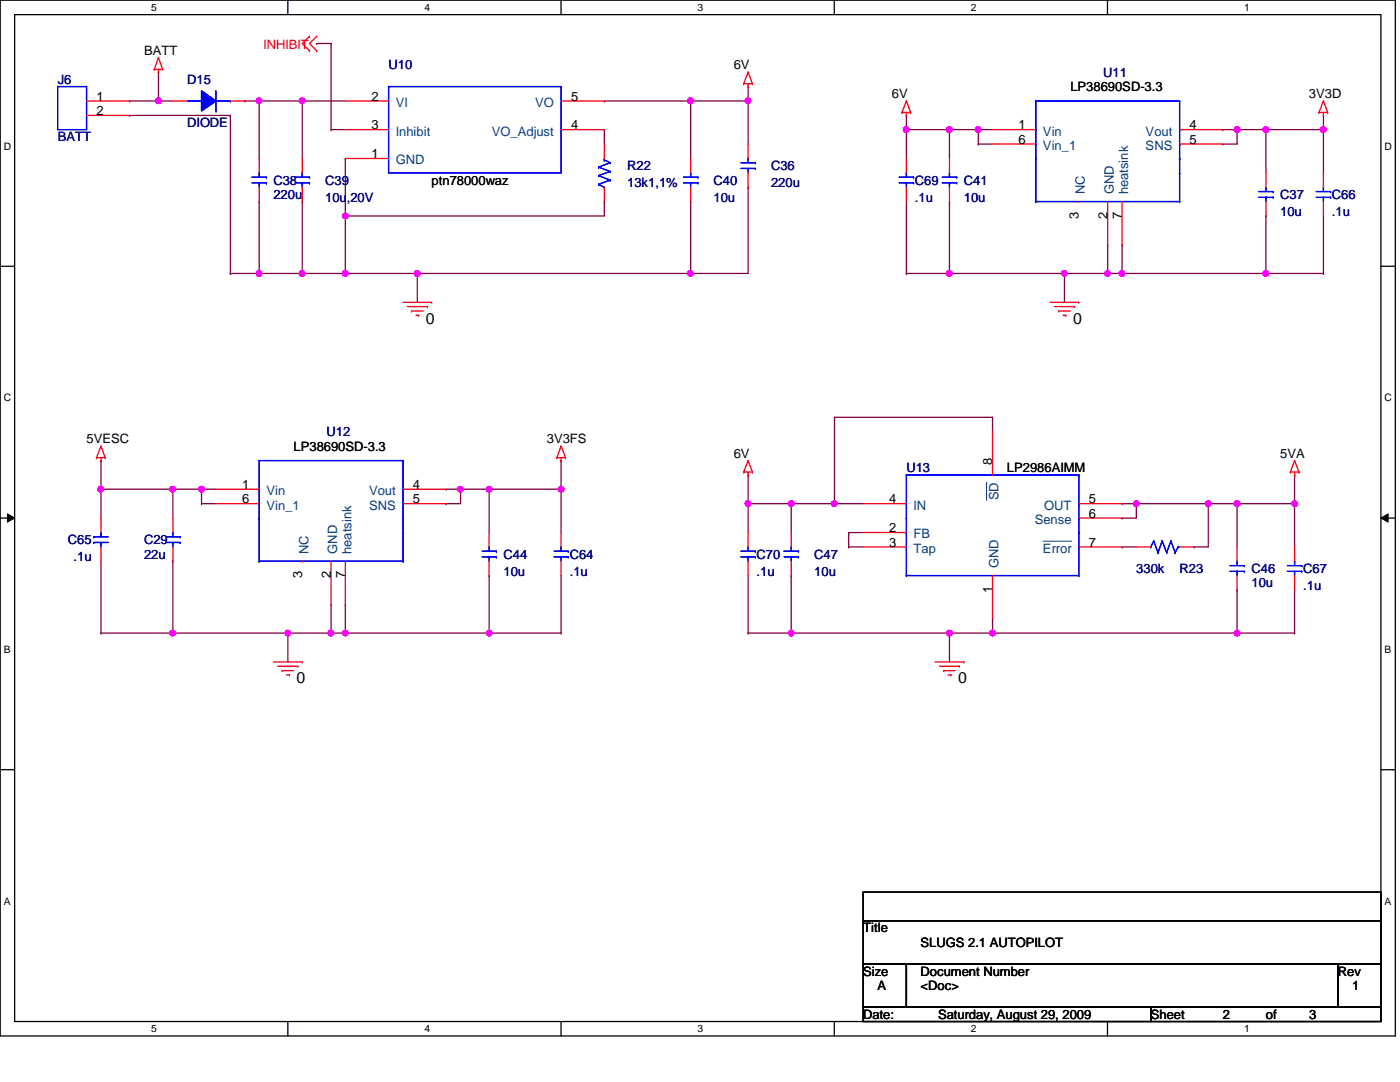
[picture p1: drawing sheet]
<svg xmlns="http://www.w3.org/2000/svg" width="279mm" height="216mm" viewBox="0 0 279 216" stroke-linecap="round" stroke-linejoin="round" font-family="sans-serif">
<path d="M0 0h278.5v206.7h-278.5zM2.9 2.9h272.7v200.9h-272.7z" fill="none" stroke="#000" stroke-width=".25"/>
<g fill="#fff">
<path d="M30.2 .3h1.1v2.3h-1.1z"/>
<path d="M30.2 204.1h1.1v2.3h-1.1z"/>
</g>
<path d="M57.4 0v2.9M57.4 203.8v2.9" fill="none" stroke="#000" stroke-width=".25"/>
<g fill="#fff">
<path d="M84.7 .3h1.1v2.3h-1.1z"/>
<path d="M84.7 204.1h1.1v2.3h-1.1z"/>
</g>
<path d="M112 0v2.9M112 203.8v2.9" fill="none" stroke="#000" stroke-width=".25"/>
<g fill="#fff">
<path d="M139.2 .3h1.1v2.3h-1.1z"/>
<path d="M139.2 204.1h1.1v2.3h-1.1z"/>
</g>
<path d="M166.5 0v2.9M166.5 203.8v2.9" fill="none" stroke="#000" stroke-width=".25"/>
<g fill="#fff">
<path d="M193.8 .3h1.1v2.3h-1.1z"/>
<path d="M193.8 204.1h1.1v2.3h-1.1z"/>
</g>
<path d="M221 0v2.9M221 203.8v2.9" fill="none" stroke="#000" stroke-width=".25"/>
<g fill="#fff">
<path d="M248.3 .3h1.1v2.3h-1.1z"/>
<path d="M248.3 204.1h1.1v2.3h-1.1z"/>
<path d="M.8 28h1.4v2.3h-1.4z"/>
<path d="M276.3 28h1.4v2.3h-1.4z"/>
<path d="M.8 78.2h1.4v2.3h-1.4z"/>
<path d="M276.3 78.2h1.4v2.3h-1.4z"/>
</g>
<path d="M0 53.1h2.9M275.6 53.1h2.9" fill="none" stroke="#000" stroke-width=".25"/>
<g fill="#fff">
<path d="M.8 128.5h1.3v2.2h-1.3z"/>
<path d="M276.3 128.5h1.3v2.2h-1.3z"/>
</g>
<path d="M0 103.4h2.9M275.6 103.4h2.9" fill="none" stroke="#000" stroke-width=".25"/>
<path d="M1.5 102.5l1.4 .9-1.4 .8zM275.6 103.4l1.4-.9v1.7z" fill="#000"/>
<path d="M1.5 102.5l1.4 .9-1.4 .8zM275.6 103.4l1.4-.9v1.7z" fill="none" stroke="#000" stroke-width=".2"/>
<g fill="#fff">
<path d="M.8 178.7h1.3v2.2h-1.3z"/>
<path d="M276.3 178.7h1.3v2.2h-1.3z"/>
</g>
<path d="M0 153.6h2.9M275.6 153.6h2.9" fill="none" stroke="#000" stroke-width=".25"/>
<path d="M223.9 100.5h.1M223.9 100.5h2.9M241.1 100.5h.1M241.1 100.5v8.6" fill="none" stroke="#800040" stroke-width=".25"/>
<circle cx="241.1" cy="100.5" r=".56" fill="#f0f"/>
<circle cx="241.1" cy="100.5" r=".56" fill="none" stroke="#f0f" stroke-width=".25"/>
<path d="M223.9 109.1h.1M223.9 103.4h.1M223.9 109.1h2.9M226.8 100.5h.1M226.8 100.5v2.9h-2.9M238.3 109.1h.1M238.3 109.1h2.8" fill="none" stroke="#800040" stroke-width=".25"/>
<circle cx="226.8" cy="100.5" r=".56" fill="#f0f"/>
<circle cx="226.8" cy="100.5" r=".56" fill="none" stroke="#f0f" stroke-width=".25"/>
<path d="M169.4 106.3h.1M169.4 109.1h.1M169.4 106.3v2.8M169.4 106.3h2.9M169.4 109.1h2.9M226.8 100.5h.1M226.8 100.5h14.3M246.9 100.5h.1M246.9 100.5v8.6M198.1 123.5h.1M198.1 123.5v2.8" fill="none" stroke="#800040" stroke-width=".25"/>
<circle cx="246.9" cy="100.5" r=".56" fill="#f0f"/>
<circle cx="246.9" cy="100.5" r=".56" fill="none" stroke="#f0f" stroke-width=".25"/>
<path d="M246.9 117.7h.1M246.9 117.7v8.6h-48.8M198.1 126.3h.1" fill="none" stroke="#800040" stroke-width=".25"/>
<circle cx="246.9" cy="126.3" r=".56" fill="#f0f"/>
<circle cx="246.9" cy="126.3" r=".56" fill="none" stroke="#f0f" stroke-width=".25"/>
<circle cx="198.1" cy="126.3" r=".56" fill="#f0f"/>
<circle cx="198.1" cy="126.3" r=".56" fill="none" stroke="#f0f" stroke-width=".25"/>
<path d="M157.9 114.9h.1M157.9 114.9v11.4M189.5 126.3h.1M189.5 126.3h8.6" fill="none" stroke="#800040" stroke-width=".25"/>
<circle cx="189.5" cy="126.3" r=".56" fill="#f0f"/>
<circle cx="189.5" cy="126.3" r=".56" fill="none" stroke="#f0f" stroke-width=".25"/>
<path d="M166.5 83.3h.1M166.5 83.3h31.6M157.9 126.3h.1M157.9 126.3h31.6M189.5 126.3h.1M189.5 126.3v5.8" fill="none" stroke="#800040" stroke-width=".25"/>
<circle cx="157.9" cy="126.3" r=".56" fill="#f0f"/>
<circle cx="157.9" cy="126.3" r=".56" fill="none" stroke="#f0f" stroke-width=".25"/>
<path d="M120.6 25.9h.1M120.6 25.9v2.8M68.9 43.1h.1M68.9 43.1v11.5M83.3 54.6h.1M83.3 54.6h54.5" fill="none" stroke="#800040" stroke-width=".25"/>
<circle cx="137.8" cy="54.6" r=".56" fill="#f0f"/>
<circle cx="137.8" cy="54.6" r=".56" fill="none" stroke="#f0f" stroke-width=".25"/>
<circle cx="83.3" cy="54.6" r=".56" fill="#f0f"/>
<circle cx="83.3" cy="54.6" r=".56" fill="none" stroke="#f0f" stroke-width=".25"/>
<path d="M68.9 54.6h.1M68.9 54.6h14.4M83.3 54.6h.1M83.3 54.6v5.7" fill="none" stroke="#800040" stroke-width=".25"/>
<circle cx="68.9" cy="54.6" r=".56" fill="#f0f"/>
<circle cx="68.9" cy="54.6" r=".56" fill="none" stroke="#f0f" stroke-width=".25"/>
<path d="M60.3 40.2h.1M60.3 54.6h.1M60.3 40.2v14.4M60.3 54.6h8.6" fill="none" stroke="#800040" stroke-width=".25"/>
<circle cx="60.3" cy="54.6" r=".56" fill="#f0f"/>
<circle cx="60.3" cy="54.6" r=".56" fill="none" stroke="#f0f" stroke-width=".25"/>
<path d="M60.3 20.2h.1M60.3 20.2h8.6" fill="none" stroke="#800040" stroke-width=".25"/>
<circle cx="60.3" cy="20.1" r=".56" fill="#f0f"/>
<circle cx="60.3" cy="20.1" r=".56" fill="none" stroke="#f0f" stroke-width=".25"/>
<g fill="none" stroke="#800040" stroke-width=".25">
<path d="M51.7 20.2h.1M51.7 20.2h8.6M60.3 20.2h.1M60.3 20.2v11.4M137.8 20.2h.1M137.8 20.2h11.5M137.8 20.2v11.4M51.7 54.6h.1M51.7 54.6h8.6M137.8 40.2h.1M137.8 54.6h.1M137.8 54.6h11.5"/>
<path d="M137.8 40.2v14.4"/>
</g>
<circle cx="149.3" cy="20.1" r=".56" fill="#f0f"/>
<circle cx="149.3" cy="20.1" r=".56" fill="none" stroke="#f0f" stroke-width=".25"/>
<circle cx="137.8" cy="20.1" r=".56" fill="#f0f"/>
<circle cx="137.8" cy="20.1" r=".56" fill="none" stroke="#f0f" stroke-width=".25"/>
<path d="M51.7 20.2h.1M51.7 20.2v11.4" fill="none" stroke="#800040" stroke-width=".25"/>
<circle cx="51.7" cy="20.1" r=".56" fill="#f0f"/>
<circle cx="51.7" cy="20.1" r=".56" fill="none" stroke="#f0f" stroke-width=".25"/>
<path d="M51.7 40.2h.1M51.7 40.2v14.4" fill="none" stroke="#800040" stroke-width=".25"/>
<circle cx="51.7" cy="54.6" r=".56" fill="#f0f"/>
<circle cx="51.7" cy="54.6" r=".56" fill="none" stroke="#f0f" stroke-width=".25"/>
<g fill="none" stroke="#800040" stroke-width=".25">
<path d="M120.6 20.2h.1M120.6 20.2h17.2M149.3 37.4h.1M149.3 20.2h.1M149.3 20.2v8.5M149.3 37.4v17.2M46 54.6h.1M46 54.6h5.7M166.5 83.3h.1M166.5 83.3v17.2M198.1 83.3h.1M198.1 83.3v2.8"/>
<path d="M166.5 100.5h.1M166.5 100.5h5.8"/>
</g>
<circle cx="166.5" cy="100.5" r=".56" fill="#f0f"/>
<circle cx="166.5" cy="100.5" r=".56" fill="none" stroke="#f0f" stroke-width=".25"/>
<path d="M157.9 100.5h.1M157.9 100.5h8.6M157.9 100.5v5.8" fill="none" stroke="#800040" stroke-width=".25"/>
<circle cx="157.9" cy="100.5" r=".56" fill="#f0f"/>
<circle cx="157.9" cy="100.5" r=".56" fill="none" stroke="#f0f" stroke-width=".25"/>
<path d="M212.4 54.6h.1M221.1 48.9h.1M221.1 48.9v5.7h-8.7" fill="none" stroke="#800040" stroke-width=".25"/>
<circle cx="212.4" cy="54.6" r=".56" fill="#f0f"/>
<circle cx="212.4" cy="54.6" r=".56" fill="none" stroke="#f0f" stroke-width=".25"/>
<path d="M212.4 54.6h.1M212.4 54.6v5.7M221.1 54.6h.1M223.9 48.9h.1M223.9 48.9v5.7h-2.8" fill="none" stroke="#800040" stroke-width=".25"/>
<circle cx="221" cy="54.6" r=".56" fill="#f0f"/>
<circle cx="221" cy="54.6" r=".56" fill="none" stroke="#f0f" stroke-width=".25"/>
<path d="M195.2 25.9h.1M195.2 25.9h2.9" fill="none" stroke="#800040" stroke-width=".25"/>
<circle cx="195.2" cy="25.9" r=".56" fill="#f0f"/>
<circle cx="195.2" cy="25.9" r=".56" fill="none" stroke="#f0f" stroke-width=".25"/>
<path d="M189.5 25.9h.1M189.5 25.9h5.7M189.5 25.9v5.7M195.2 28.7h.1M195.2 25.9h.1M195.2 28.7h2.9M195.2 25.9v2.8" fill="none" stroke="#800040" stroke-width=".25"/>
<circle cx="189.5" cy="25.9" r=".56" fill="#f0f"/>
<circle cx="189.5" cy="25.9" r=".56" fill="none" stroke="#f0f" stroke-width=".25"/>
<path d="M189.5 40.2h.1M189.5 40.2v14.4" fill="none" stroke="#800040" stroke-width=".25"/>
<circle cx="189.5" cy="54.6" r=".56" fill="#f0f"/>
<circle cx="189.5" cy="54.6" r=".56" fill="none" stroke="#f0f" stroke-width=".25"/>
<path d="M252.6 43.1h.1M252.6 43.1v11.5" fill="none" stroke="#800040" stroke-width=".25"/>
<circle cx="252.6" cy="54.6" r=".56" fill="#f0f"/>
<circle cx="252.6" cy="54.6" r=".56" fill="none" stroke="#f0f" stroke-width=".25"/>
<path d="M223.9 54.6h.1M223.9 54.6h28.7" fill="none" stroke="#800040" stroke-width=".25"/>
<circle cx="223.9" cy="54.6" r=".56" fill="#f0f"/>
<circle cx="223.9" cy="54.6" r=".56" fill="none" stroke="#f0f" stroke-width=".25"/>
<path d="M149.3 17.3h.1M149.3 17.3v2.9M244 28.7h.1M246.9 25.9h.1M246.9 25.9v2.8h-2.9M149.3 100.5h.1M149.3 100.5v5.8" fill="none" stroke="#800040" stroke-width=".25"/>
<circle cx="149.3" cy="100.5" r=".56" fill="#f0f"/>
<circle cx="149.3" cy="100.5" r=".56" fill="none" stroke="#f0f" stroke-width=".25"/>
<path d="M252.6 25.9h.1M252.6 25.9v8.6M189.5 54.6h.1M189.5 54.6h22.9" fill="none" stroke="#800040" stroke-width=".25"/>
<circle cx="252.6" cy="25.9" r=".56" fill="#f0f"/>
<circle cx="252.6" cy="25.9" r=".56" fill="none" stroke="#f0f" stroke-width=".25"/>
<path d="M68.9 43.1h.1M68.9 43.1h51.7" fill="none" stroke="#800040" stroke-width=".25"/>
<circle cx="68.9" cy="43.1" r=".56" fill="#f0f"/>
<circle cx="68.9" cy="43.1" r=".56" fill="none" stroke="#f0f" stroke-width=".25"/>
<path d="M68.9 31.6h.1M68.9 31.6v11.5M180.9 25.9h.1M180.9 25.9v5.7M244 25.9h.1M244 25.9h2.9M120.6 40.2h.1M120.6 40.2v2.9" fill="none" stroke="#800040" stroke-width=".25"/>
<circle cx="180.8" cy="25.9" r=".56" fill="#f0f"/>
<circle cx="180.8" cy="25.9" r=".56" fill="none" stroke="#f0f" stroke-width=".25"/>
<path d="M31.6 20.2h.1M31.6 20.2h2.9" fill="none" stroke="#800040" stroke-width=".25"/>
<circle cx="31.6" cy="20.1" r=".56" fill="#f0f"/>
<circle cx="31.6" cy="20.1" r=".56" fill="none" stroke="#f0f" stroke-width=".25"/>
<path d="M31.6 14.4h.1M31.6 14.4v5.8M48.9 20.2h.1M48.9 20.2h2.8M20.2 97.6h.1M20.2 97.6v5.8M89 97.6h.1M89 97.6h2.9M34.5 126.3h.1M34.5 126.3h22.9" fill="none" stroke="#800040" stroke-width=".25"/>
<circle cx="34.5" cy="126.3" r=".56" fill="#f0f"/>
<circle cx="34.5" cy="126.3" r=".56" fill="none" stroke="#f0f" stroke-width=".25"/>
<path d="M57.4 126.3h.1M66.1 120.6h.1M66.1 120.6v5.7h-8.7" fill="none" stroke="#800040" stroke-width=".25"/>
<circle cx="57.4" cy="126.3" r=".56" fill="#f0f"/>
<circle cx="57.4" cy="126.3" r=".56" fill="none" stroke="#f0f" stroke-width=".25"/>
<path d="M57.4 126.3h.1M57.4 126.3v5.8M66.1 126.3h.1M68.9 120.6h.1M68.9 120.6v5.7h-2.8" fill="none" stroke="#800040" stroke-width=".25"/>
<circle cx="66" cy="126.3" r=".56" fill="#f0f"/>
<circle cx="66" cy="126.3" r=".56" fill="none" stroke="#f0f" stroke-width=".25"/>
<path d="M40.2 97.6h.1M40.2 97.6h2.9" fill="none" stroke="#800040" stroke-width=".25"/>
<circle cx="40.2" cy="97.6" r=".56" fill="#f0f"/>
<circle cx="40.2" cy="97.6" r=".56" fill="none" stroke="#f0f" stroke-width=".25"/>
<path d="M34.5 97.6h.1M34.5 97.6h5.7M40.2 97.6h.1M40.2 97.6v2.9M40.2 100.5h.1M40.2 100.5h2.9" fill="none" stroke="#800040" stroke-width=".25"/>
<circle cx="34.5" cy="97.6" r=".56" fill="#f0f"/>
<circle cx="34.5" cy="97.6" r=".56" fill="none" stroke="#f0f" stroke-width=".25"/>
<path d="M34.5 97.6h.1M34.5 97.6v5.8M34.5 112h.1M34.5 112v14.3M97.6 114.9h.1M97.6 114.9v11.4h-28.7M68.9 126.3h.1" fill="none" stroke="#800040" stroke-width=".25"/>
<circle cx="97.6" cy="126.3" r=".56" fill="#f0f"/>
<circle cx="97.6" cy="126.3" r=".56" fill="none" stroke="#f0f" stroke-width=".25"/>
<circle cx="68.9" cy="126.3" r=".56" fill="#f0f"/>
<circle cx="68.9" cy="126.3" r=".56" fill="none" stroke="#f0f" stroke-width=".25"/>
<path d="M91.9 97.6h.1M91.9 97.6v2.9h-2.9M97.6 97.6h.1M97.6 97.6v8.7M89 100.5h.1" fill="none" stroke="#800040" stroke-width=".25"/>
<circle cx="97.6" cy="97.6" r=".56" fill="#f0f"/>
<circle cx="97.6" cy="97.6" r=".56" fill="none" stroke="#f0f" stroke-width=".25"/>
<g fill="none" stroke="#800040" stroke-width=".25">
<path d="M63.2 8.7h.1M63.2 8.7h2.9M66.1 8.7h.1M66.1 8.7v17.2M25.9 23h.1M25.9 20.2h.1M25.9 23h20.1M25.9 20.2h5.7M46 23h.1M46 23v31.6M66.1 25.9h.1M66.1 25.9h2.8"/>
<path d="M91.9 97.6h.1M91.9 97.6h5.7M112 114.9v11.4M97.6 126.3h.1M97.6 126.3h14.4M112 126.3h.1"/>
</g>
<circle cx="91.9" cy="97.6" r=".56" fill="#f0f"/>
<circle cx="91.9" cy="97.6" r=".56" fill="none" stroke="#f0f" stroke-width=".25"/>
<path d="M112 97.6h.1M112 97.6v8.7" fill="none" stroke="#800040" stroke-width=".25"/>
<circle cx="112" cy="97.6" r=".56" fill="#f0f"/>
<circle cx="112" cy="97.6" r=".56" fill="none" stroke="#f0f" stroke-width=".25"/>
<path d="M20.2 97.6h.1M20.2 97.6h14.3M97.6 97.6h14.4M112 97.6h.1M112 91.9h.1M112 91.9v5.7M20.2 112v14.3M20.2 126.3h.1M20.2 126.3h14.3M34.5 126.3h.1" fill="none" stroke="#800040" stroke-width=".25"/>
<circle cx="20.1" cy="97.6" r=".56" fill="#f0f"/>
<circle cx="20.1" cy="97.6" r=".56" fill="none" stroke="#f0f" stroke-width=".25"/>
<path d="M20.2 91.9h.1M20.2 91.9v5.7M241.1 100.5h.1M241.1 100.5h5.8M258.4 100.5h.1M258.4 100.5v8.6M258.4 117.7v8.6M246.9 126.3h.1M246.9 126.3h11.5M258.4 126.3h.1" fill="none" stroke="#800040" stroke-width=".25"/>
<circle cx="258.4" cy="100.5" r=".56" fill="#f0f"/>
<circle cx="258.4" cy="100.5" r=".56" fill="none" stroke="#f0f" stroke-width=".25"/>
<path d="M246.9 25.9h.1M246.9 25.9h5.7" fill="none" stroke="#800040" stroke-width=".25"/>
<circle cx="246.9" cy="25.9" r=".56" fill="#f0f"/>
<circle cx="246.9" cy="25.9" r=".56" fill="none" stroke="#f0f" stroke-width=".25"/>
<path d="M264.1 25.9h.1M264.1 23v2.9" fill="none" stroke="#800040" stroke-width=".25"/>
<circle cx="264.1" cy="25.9" r=".56" fill="#f0f"/>
<circle cx="264.1" cy="25.9" r=".56" fill="none" stroke="#f0f" stroke-width=".25"/>
<g fill="none" stroke="#800040" stroke-width=".25">
<path d="M180.9 25.9h.1M180.9 23h.1M180.9 25.9h8.6M180.9 23v2.9M252.6 25.9h11.5M264.1 25.9h.1M264.1 34.5h.1M264.1 25.9v8.6M180.9 54.6h.1M180.9 54.6h8.6M180.9 40.2v14.4M189.5 54.6h.1"/>
<path d="M252.6 54.6h.1M252.6 54.6h11.5M264.1 54.6h.1M264.1 43.1v11.5M149.3 94.8h.1M149.3 94.8v5.7M258.4 94.8h.1M258.4 94.8v5.7M149.3 100.5h.1M149.3 100.5h8.6M149.3 114.9v11.4M246.9 100.5h11.5"/>
<path d="M258.4 100.5h.1M149.3 126.3h.1M149.3 126.3h8.6M157.9 126.3h.1"/>
</g>
<g fill="none" stroke="#f00" stroke-width=".25">
<path d="M30.8 13.8h.1M30.8 13.8h1.7M31.6 14.4h.1M31.6 11.5h.1M31.6 13.8v.6M31.6 11.5l-.8 2.3M31.6 11.5l.9 2.3M32.5 13.8h.1M61.8 7.2h.1M61.8 10.1h.1M61.8 7.2l-1.5 1.5 1.5 1.4M63.2 7.2h.1"/>
<path d="M63.2 10.1h.1M63.2 7.2l-1.4 1.5 1.4 1.4M148.4 16.7h.1M148.4 16.7h1.8M149.3 17.3h.1M149.3 14.4h.1M149.3 16.7v.6M149.3 14.4l-.9 2.3M149.3 14.4l.9 2.3M150.2 16.7h.1M17.3 20.2h8.6M17.3 23h8.6"/>
<path d="M51.7 31.6v2.9M51.7 37.4v2.8M60.3 31.6v2.9M60.3 37.4v2.8M68.9 25.9h8.7M68.9 20.2h8.7M68.9 31.6h8.7M112 25.9h8.6M112 20.2h8.6M120.6 28.7v2.9M120.6 37.4v2.8M137.8 31.6v2.9"/>
<path d="M137.8 37.4v2.8M149.3 28.7v2.9M149.3 34.5v2.9M180 22.4h.1M180 22.4h1.7M180.9 23h.1M180.9 20.2h.1M180.9 22.4v.6M180.9 31.6v2.9M180.9 37.4v2.8M180.9 20.2l-.9 2.2M180.9 20.2l.8 2.2"/>
<path d="M181.7 22.4h.1M189.5 31.6v2.9M189.5 37.4v2.8M198.1 25.9h8.6M198.1 28.7h8.6M235.4 25.9h8.6M235.4 28.7h8.6M252.6 34.5v2.9M263.2 22.4h.1M263.2 22.4h1.8M264.1 23h.1M264.1 20.2h.1"/>
<path d="M264.1 22.4v.6M264.1 34.5v2.9M264.1 20.2l-.9 2.2M264.1 20.2l.9 2.2M265 22.4h.1M215.3 40.2h.1M221.1 40.2v8.7M223.9 40.2v8.7M252.6 40.2v2.9M264.1 40.2v2.9M80.4 60.3h5.7M81.3 61.2h4"/>
<path d="M82.1 62.1h.1M82.1 62.1h2.4M83 62.9h.6M83.6 62.9h.1M85.3 61.2h.1M86.1 60.3h.1M209.6 60.3h5.7M210.4 61.2h4.1M211.3 62.1h.1M211.3 62.1h2.3M212.2 62.9h.5M212.7 62.9h.1"/>
<path d="M214.5 61.2h.1M215.3 60.3h.1M19.3 91.3h.1M19.3 91.3h1.7M20.2 91.9h.1M20.2 89h.1M20.2 91.3v.6M20.2 89l-.9 2.3M20.2 89l.8 2.3M21 91.3h.1M43.1 97.6h8.6M80.4 97.6h8.6"/>
<path d="M111.1 91.3h.1M111.1 91.3h1.8M112 91.9h.1M112 89h.1M112 91.3v.6M112 89l-.9 2.3M112 89l.9 2.3M112.9 91.3h.1M148.4 94.2h.1M148.4 94.2h1.8M149.3 94.8h.1M149.3 91.9h.1"/>
<path d="M149.3 94.2v.6M149.3 91.9l-.9 2.3M149.3 91.9l.9 2.3M150.2 94.2h.1M198.1 86.1v8.7M257.5 94.2h.1M257.5 94.2h1.7M258.4 94.8h.1M258.4 91.9h.1M258.4 94.2v.6M258.4 91.9l-.9 2.3M258.4 91.9l.8 2.3"/>
<path d="M259.2 94.2h.1M20.2 103.4v2.9M20.2 109.1v2.9M34.5 103.4v2.9M34.5 109.1v2.9M43.1 100.5h8.6M60.3 112h.1M66.1 112v8.6M68.9 112v8.6M80.4 100.5h8.6M97.6 106.3v2.8M97.6 112v2.9"/>
<path d="M112 106.3v2.8M112 112v2.9M149.3 106.3v2.8M149.3 112v2.9M172.3 100.5h8.6M172.3 109.1h8.6M172.3 106.3h8.6M198.1 114.9v8.6M215.3 100.5h8.6M215.3 109.1h8.6M215.3 103.4h8.6M226.8 109.1h2.9"/>
<path d="M235.4 109.1h2.9M246.9 109.1v2.9M246.9 114.9v2.8M258.4 109.1v2.9M258.4 114.9v2.8M54.6 132.1h5.7M55.5 132.9h4M56.3 133.8h.1M56.3 133.8h2.3M57.1 134.7h.6M57.7 134.7h.1M59.5 132.9h.1"/>
<path d="M60.3 132.1h.1M186.6 132.1h5.8M187.5 132.9h4M188.3 133.8h.1M188.3 133.8h2.3M189.2 134.7h.6M189.8 134.7h.1M191.5 132.9h.1M192.4 132.1h.1"/>
</g>
<path d="M172.3 178h103.3v5.7h-103.3zM172.3 183.7h103.3v8.7h-103.3zM172.3 192.4h8.6v8.6h-8.6zM180.9 192.4h86.1v8.6h-86.1zM267 192.4h8.6v8.6h-8.6zM172.3 201h57.4v2.8h-57.4zM229.7 201h45.9v2.8h-45.9z" fill="none" stroke="#000" stroke-width=".25"/>
<g fill="none" stroke="#00f" stroke-width=".25">
<path d="M11.5 17.3h5.8v8.6h-5.8zM43.1 18.1v4M77.6 17.3h34.4v17.2h-34.4zM37.4 20.2h2.8M40.2 20.2h.1M43.1 22.1h.1M43.1 20.2h2.9M46 20.2h.1M50.3 36.5h2.9M50.3 35.3h2.9M51.7 34.5h.1M51.7 36.5h.1"/>
<path d="M51.7 34.5v.8M51.7 36.5v.9M53.2 36.5h.1M53.2 35.3h.1M58.9 36.5h2.9M58.9 35.3h2.9M60.3 34.5h.1M60.3 36.5h.1M60.3 34.5v.8M60.3 36.5v.9M61.8 36.5h.1M61.8 35.3h.1"/>
<path d="M119.5 33.4h.1M119.5 35.1h.1M119.5 36.8h.1M119.5 33.4l2.3 .8M119.5 35.1l2.3 .8M119.5 36.8l1.1 .6M120.6 37.4h.1M120.6 31.9h.1M120.6 31.9l1.2 .6M120.6 31.6v.3M121.8 32.5h.1M121.8 34.2h.1"/>
<path d="M121.8 35.9h.1M121.8 32.5l-2.3 .9M121.8 34.2l-2.3 .9M121.8 35.9l-2.3 .9M136.4 36.5h2.9M136.4 35.3h2.9M137.8 34.5h.1M137.8 36.5h.1M137.8 34.5v.8M137.8 36.5v.9M139.3 36.5h.1M139.3 35.3h.1"/>
<path d="M147.9 33.6h2.8M147.9 32.5h2.8M149.3 31.6h.1M149.3 33.6h.1M149.3 31.6v.9M149.3 33.6v.9M150.7 33.6h.1M150.7 32.5h.1M179.5 36.5h2.8M179.5 35.3h2.8M180.9 34.5h.1M180.9 36.5h.1"/>
<path d="M180.9 34.5v.8M180.9 36.5v.9M182.3 36.5h.1M182.3 35.3h.1M188 36.5h2.9M188 35.3h2.9M189.5 34.5h.1M189.5 36.5h.1M189.5 34.5v.8M189.5 36.5v.9M190.9 36.5h.1M190.9 35.3h.1"/>
<path d="M206.7 20.2h.1M206.7 25.9h.1M206.7 28.7h.1M206.7 31.6h.1M206.7 20.2v20M206.7 20.2h28.7M235.4 20.2h.1M235.4 25.9h.1M235.4 28.7h.1M235.4 31.6h.1M235.4 34.5h.1M235.4 20.2v20"/>
<path d="M251.2 39.4h2.9M251.2 38.2h2.9M252.6 37.4h.1M252.6 39.4h.1M252.6 37.4v.8M252.6 39.4v.8M254.1 39.4h.1M254.1 38.2h.1M262.7 39.4h2.9M262.7 38.2h2.9M264.1 37.4h.1M264.1 39.4h.1"/>
<path d="M264.1 37.4v.8M264.1 39.4v.8M265.6 39.4h.1M265.6 38.2h.1M206.7 40.2h.1M206.7 40.2h28.7M235.4 40.2h.1M51.7 91.9h.1M51.7 97.6h.1M51.7 91.9v20.1M51.7 91.9h28.7M80.4 91.9h.1"/>
<path d="M80.4 97.6h.1M80.4 91.9v20.1M180.9 94.8h.1M180.9 94.8v20.1M180.9 94.8h34.4M215.3 94.8h.1M215.3 94.8v20.1M18.7 108.2h.1M18.7 107.1h.1M18.7 108.2h2.9M18.7 107.1h2.9M20.2 106.3h.1"/>
<path d="M20.2 108.2h.1M20.2 106.3v.8M20.2 108.2v.9M33.1 108.2h2.8M33.1 107.1h2.8M34.5 106.3h.1M34.5 108.2h.1M34.5 106.3v.8M34.5 108.2v.9M35.9 108.2h.1M35.9 107.1h.1M51.7 112h.1"/>
<path d="M51.7 100.5h.1M51.7 103.4h.1M51.7 112h28.7M80.4 112h.1M80.4 100.5h.1M80.4 103.4h.1M80.4 106.3h.1M96.2 111.1h2.9M96.2 110h2.9M97.6 109.1h.1M97.6 111.1h.1M97.6 109.1v.9"/>
<path d="M97.6 111.1v.9M99.1 111.1h.1M99.1 110h.1M110.6 111.1h2.8M110.6 110h2.8M112 109.1h.1M112 111.1h.1M112 109.1v.9M112 111.1v.9M113.4 111.1h.1M113.4 110h.1M147.9 111.1h2.8"/>
<path d="M147.9 110h2.8M149.3 109.1h.1M149.3 111.1h.1M149.3 109.1v.9M149.3 111.1v.9M150.7 111.1h.1M150.7 110h.1M180.9 114.9h.1M180.9 100.5h.1M180.9 103.4h.1M180.9 106.3h.1M180.9 109.1h.1"/>
<path d="M180.9 114.9h34.4M215.3 114.9h.1M215.3 100.5h.1M215.3 103.4h.1M215.3 106.3h.1M215.3 109.1h.1M229.7 109.1h.1M230.3 107.9h.1M230.3 107.9l.8 2.4M230.3 107.9l-.6 1.2M231.1 110.3h.1M231.9 107.9h.1"/>
<path d="M231.9 107.9l.9 2.4M231.9 107.9l-.8 2.4M232.8 110.3h.1M233.7 107.9h.1M233.7 107.9l.8 2.4M233.7 107.9l-.9 2.4M234.5 110.3h.1M235.1 109.1h.1M235.1 109.1l-.6 1.2M235.1 109.1h.3M245.4 114h2.9M245.4 112.9h2.9"/>
<path d="M246.9 112h.1M246.9 114h.1M246.9 112v.9M246.9 114v.9M248.3 114h.1M248.3 112.9h.1M256.9 114h2.9M256.9 112.9h2.9M258.4 112h.1M258.4 114h.1M258.4 112v.9M258.4 114v.9"/>
<path d="M259.8 114h.1M259.8 112.9h.1"/>
</g>
<path d="M196.9 96.2v3.6M208.2 108h5.7" fill="none" stroke="#004080" stroke-width=".2"/>
<path d="M40.2 18.1l2.9 2.1-2.9 1.9z" fill-rule="evenodd" fill="#00f"/>
<path d="M40.2 18.1l2.9 2.1-2.9 1.9zM43.1 18.1v4M37.4 20.2h2.8M40.2 20.2h.1M43.1 22.1h.1M43.1 20.2h2.9M46 20.2h.1" fill="none" stroke="#00f" stroke-width=".25"/>
<path d="M40.2 18.1l2.9 2.1-2.9 1.9z" fill-rule="evenodd" fill="#00f"/>
<path d="M40.2 18.1l2.9 2.1-2.9 1.9zM156.5 111.1h2.8M156.5 110h2.8M157.9 109.1h.1M157.9 111.1h.1M157.9 109.1v.9M157.9 111.1v.9M159.3 111.1h.1M159.3 110h.1" fill="none" stroke="#00f" stroke-width=".25"/>
<path d="M34.5 20.2h2.9M46 20.2h2.9M157.9 106.3v2.8M157.9 112v2.9" fill="none" stroke="#f00" stroke-width=".25"/>
<circle cx="241.1" cy="100.5" r=".56" fill="#f0f"/>
<circle cx="241.1" cy="100.5" r=".56" fill="none" stroke="#f0f" stroke-width=".25"/>
<circle cx="226.8" cy="100.5" r=".56" fill="#f0f"/>
<circle cx="226.8" cy="100.5" r=".56" fill="none" stroke="#f0f" stroke-width=".25"/>
<circle cx="246.9" cy="100.5" r=".56" fill="#f0f"/>
<circle cx="246.9" cy="100.5" r=".56" fill="none" stroke="#f0f" stroke-width=".25"/>
<circle cx="246.9" cy="126.3" r=".56" fill="#f0f"/>
<circle cx="246.9" cy="126.3" r=".56" fill="none" stroke="#f0f" stroke-width=".25"/>
<circle cx="198.1" cy="126.3" r=".56" fill="#f0f"/>
<circle cx="198.1" cy="126.3" r=".56" fill="none" stroke="#f0f" stroke-width=".25"/>
<circle cx="189.5" cy="126.3" r=".56" fill="#f0f"/>
<circle cx="189.5" cy="126.3" r=".56" fill="none" stroke="#f0f" stroke-width=".25"/>
<circle cx="157.9" cy="126.3" r=".56" fill="#f0f"/>
<circle cx="157.9" cy="126.3" r=".56" fill="none" stroke="#f0f" stroke-width=".25"/>
<circle cx="137.8" cy="54.6" r=".56" fill="#f0f"/>
<circle cx="137.8" cy="54.6" r=".56" fill="none" stroke="#f0f" stroke-width=".25"/>
<circle cx="83.3" cy="54.6" r=".56" fill="#f0f"/>
<circle cx="83.3" cy="54.6" r=".56" fill="none" stroke="#f0f" stroke-width=".25"/>
<circle cx="68.9" cy="54.6" r=".56" fill="#f0f"/>
<circle cx="68.9" cy="54.6" r=".56" fill="none" stroke="#f0f" stroke-width=".25"/>
<circle cx="60.3" cy="54.6" r=".56" fill="#f0f"/>
<circle cx="60.3" cy="54.6" r=".56" fill="none" stroke="#f0f" stroke-width=".25"/>
<circle cx="60.3" cy="20.1" r=".56" fill="#f0f"/>
<circle cx="60.3" cy="20.1" r=".56" fill="none" stroke="#f0f" stroke-width=".25"/>
<circle cx="149.3" cy="20.1" r=".56" fill="#f0f"/>
<circle cx="149.3" cy="20.1" r=".56" fill="none" stroke="#f0f" stroke-width=".25"/>
<circle cx="137.8" cy="20.1" r=".56" fill="#f0f"/>
<circle cx="137.8" cy="20.1" r=".56" fill="none" stroke="#f0f" stroke-width=".25"/>
<circle cx="51.7" cy="20.1" r=".56" fill="#f0f"/>
<circle cx="51.7" cy="20.1" r=".56" fill="none" stroke="#f0f" stroke-width=".25"/>
<circle cx="51.7" cy="54.6" r=".56" fill="#f0f"/>
<circle cx="51.7" cy="54.6" r=".56" fill="none" stroke="#f0f" stroke-width=".25"/>
<circle cx="166.5" cy="100.5" r=".56" fill="#f0f"/>
<circle cx="166.5" cy="100.5" r=".56" fill="none" stroke="#f0f" stroke-width=".25"/>
<circle cx="157.9" cy="100.5" r=".56" fill="#f0f"/>
<circle cx="157.9" cy="100.5" r=".56" fill="none" stroke="#f0f" stroke-width=".25"/>
<circle cx="212.4" cy="54.6" r=".56" fill="#f0f"/>
<circle cx="212.4" cy="54.6" r=".56" fill="none" stroke="#f0f" stroke-width=".25"/>
<circle cx="221" cy="54.6" r=".56" fill="#f0f"/>
<circle cx="221" cy="54.6" r=".56" fill="none" stroke="#f0f" stroke-width=".25"/>
<circle cx="195.2" cy="25.9" r=".56" fill="#f0f"/>
<circle cx="195.2" cy="25.9" r=".56" fill="none" stroke="#f0f" stroke-width=".25"/>
<circle cx="189.5" cy="25.9" r=".56" fill="#f0f"/>
<circle cx="189.5" cy="25.9" r=".56" fill="none" stroke="#f0f" stroke-width=".25"/>
<circle cx="189.5" cy="54.6" r=".56" fill="#f0f"/>
<circle cx="189.5" cy="54.6" r=".56" fill="none" stroke="#f0f" stroke-width=".25"/>
<circle cx="252.6" cy="54.6" r=".56" fill="#f0f"/>
<circle cx="252.6" cy="54.6" r=".56" fill="none" stroke="#f0f" stroke-width=".25"/>
<circle cx="223.9" cy="54.6" r=".56" fill="#f0f"/>
<circle cx="223.9" cy="54.6" r=".56" fill="none" stroke="#f0f" stroke-width=".25"/>
<circle cx="149.3" cy="100.5" r=".56" fill="#f0f"/>
<circle cx="149.3" cy="100.5" r=".56" fill="none" stroke="#f0f" stroke-width=".25"/>
<circle cx="252.6" cy="25.9" r=".56" fill="#f0f"/>
<circle cx="252.6" cy="25.9" r=".56" fill="none" stroke="#f0f" stroke-width=".25"/>
<circle cx="68.9" cy="43.1" r=".56" fill="#f0f"/>
<circle cx="68.9" cy="43.1" r=".56" fill="none" stroke="#f0f" stroke-width=".25"/>
<circle cx="180.8" cy="25.9" r=".56" fill="#f0f"/>
<circle cx="180.8" cy="25.9" r=".56" fill="none" stroke="#f0f" stroke-width=".25"/>
<circle cx="31.6" cy="20.1" r=".56" fill="#f0f"/>
<circle cx="31.6" cy="20.1" r=".56" fill="none" stroke="#f0f" stroke-width=".25"/>
<circle cx="34.5" cy="126.3" r=".56" fill="#f0f"/>
<circle cx="34.5" cy="126.3" r=".56" fill="none" stroke="#f0f" stroke-width=".25"/>
<circle cx="57.4" cy="126.3" r=".56" fill="#f0f"/>
<circle cx="57.4" cy="126.3" r=".56" fill="none" stroke="#f0f" stroke-width=".25"/>
<circle cx="66" cy="126.3" r=".56" fill="#f0f"/>
<circle cx="66" cy="126.3" r=".56" fill="none" stroke="#f0f" stroke-width=".25"/>
<circle cx="40.2" cy="97.6" r=".56" fill="#f0f"/>
<circle cx="40.2" cy="97.6" r=".56" fill="none" stroke="#f0f" stroke-width=".25"/>
<circle cx="34.5" cy="97.6" r=".56" fill="#f0f"/>
<circle cx="34.5" cy="97.6" r=".56" fill="none" stroke="#f0f" stroke-width=".25"/>
<circle cx="97.6" cy="126.3" r=".56" fill="#f0f"/>
<circle cx="97.6" cy="126.3" r=".56" fill="none" stroke="#f0f" stroke-width=".25"/>
<circle cx="68.9" cy="126.3" r=".56" fill="#f0f"/>
<circle cx="68.9" cy="126.3" r=".56" fill="none" stroke="#f0f" stroke-width=".25"/>
<circle cx="97.6" cy="97.6" r=".56" fill="#f0f"/>
<circle cx="97.6" cy="97.6" r=".56" fill="none" stroke="#f0f" stroke-width=".25"/>
<circle cx="91.9" cy="97.6" r=".56" fill="#f0f"/>
<circle cx="91.9" cy="97.6" r=".56" fill="none" stroke="#f0f" stroke-width=".25"/>
<circle cx="112" cy="97.6" r=".56" fill="#f0f"/>
<circle cx="112" cy="97.6" r=".56" fill="none" stroke="#f0f" stroke-width=".25"/>
<circle cx="20.1" cy="97.6" r=".56" fill="#f0f"/>
<circle cx="20.1" cy="97.6" r=".56" fill="none" stroke="#f0f" stroke-width=".25"/>
<circle cx="258.4" cy="100.5" r=".56" fill="#f0f"/>
<circle cx="258.4" cy="100.5" r=".56" fill="none" stroke="#f0f" stroke-width=".25"/>
<circle cx="246.9" cy="25.9" r=".56" fill="#f0f"/>
<circle cx="246.9" cy="25.9" r=".56" fill="none" stroke="#f0f" stroke-width=".25"/>
<circle cx="264.1" cy="25.9" r=".56" fill="#f0f"/>
<circle cx="264.1" cy="25.9" r=".56" fill="none" stroke="#f0f" stroke-width=".25"/>
<g font-size="3.1">
<text x="85" y="64.6">0</text>
<text x="214.2" y="64.6">0</text>
<text x="59.2" y="136.3">0</text>
<text x="191.2" y="136.3">0</text>
</g>
<g font-size="2.6">
<text x="28.7" y="11">BATT</text>
<text x="146.4" y="13.8">6V</text>
<text x="19.3" y="20.1">1</text>
<text x="19.3" y="23">2</text>
<text x="74.1" y="20.1">2</text>
<text x="114" y="20.1">5</text>
<text x="178" y="19.6">6V</text>
<text x="213.6" y="18.2">LP38690SD-3.3</text>
<text x="261.2" y="19.6">3V3D</text>
<text x="74.1" y="25.8">3</text>
<text x="114" y="25.8">4</text>
<text x="203.3" y="25.8">1</text>
<text x="203.3" y="28.7">6</text>
<text x="237.4" y="25.8">4</text>
<text x="237.4" y="28.7">5</text>
<text x="74.1" y="31.6">1</text>
<text x="86.1" y="36.8">ptn78000waz</text>
<text x="215.3" y="43.6" transform="rotate(-90 215.3 43.6)">3</text>
<text x="221" y="43.6" transform="rotate(-90 221 43.6)">2</text>
<text x="223.9" y="43.6" transform="rotate(-90 223.9 43.6)">7</text>
<text x="17.3" y="88.5">5VESC</text>
<text x="58.6" y="89.9">LP38690SD-3.3</text>
<text x="109.1" y="88.5">3V3FS</text>
<text x="146.4" y="91.4">6V</text>
<text x="198" y="92.8" transform="rotate(-90 198 92.8)">8</text>
<text x="201" y="94.2">LP2986AIMM</text>
<text x="255.5" y="91.4">5VA</text>
<text x="48.3" y="97.6">1</text>
<text x="48.3" y="100.5">6</text>
<text x="82.4" y="97.6">4</text>
<text x="82.4" y="100.5">5</text>
<text x="177.5" y="100.5">4</text>
<text x="217.3" y="100.5">5</text>
<text x="177.5" y="106.2">2</text>
<text x="217.3" y="103.3">6</text>
<text x="177.5" y="109.1">3</text>
<text x="217.3" y="109.1">7</text>
<text x="60.3" y="115.4" transform="rotate(-90 60.3 115.4)">3</text>
<text x="66" y="115.4" transform="rotate(-90 66 115.4)">2</text>
<text x="68.9" y="115.4" transform="rotate(-90 68.9 115.4)">7</text>
<text x="198" y="118.3" transform="rotate(-90 198 118.3)">1</text>
<text x="172.3" y="186.1">Title</text>
<text x="183.7" y="188.9">SLUGS 2.1 AUTOPILOT</text>
<text x="172.3" y="194.7">Size</text>
<text x="175.1" y="197.6">A</text>
<text x="183.7" y="194.7">Document Number</text>
<text x="183.7" y="197.6">&lt;Doc&gt;</text>
<text x="267" y="194.7">Rev</text>
<text x="269.8" y="197.6">1</text>
<text x="172.3" y="203.3">Date:</text>
<text x="187.2" y="203.3">Saturday, August 29, 2009</text>
<text x="229.7" y="203.3">Sheet</text>
<text x="244" y="203.3">2</text>
<text x="252.6" y="203.3">of</text>
<text x="261.2" y="203.3">3</text>
</g>
<text font-size="2.6" fill="#f00" x="52.6" y="9.8">INHIBIT</text>
<g font-size="2.6" fill="#000080">
<text x="11.5" y="16.7">J6</text>
<text x="37.4" y="16.7">D15</text>
<text x="77.6" y="13.8">U10</text>
<text x="220.2" y="15.3">U11</text>
<text x="11.5" y="28.2">BATT</text>
<text x="37.4" y="25.4">DIODE</text>
<text x="125.2" y="34">R22</text>
<text x="153.9" y="34">C36</text>
<text x="54.6" y="36.8">C38</text>
<text x="54.6" y="39.7">220u</text>
<text x="64.9" y="36.8">C39</text>
<text x="64.9" y="40.3">10u,20V</text>
<text x="125.2" y="37.4">13k1,1%</text>
<text x="142.4" y="36.8">C40</text>
<text x="142.4" y="40.3">10u</text>
<text x="153.9" y="37.4">220u</text>
<text x="182.6" y="36.8">C69</text>
<text x="182.6" y="40.3">.1u</text>
<text x="192.4" y="36.8">C41</text>
<text x="192.4" y="40.3">10u</text>
<text x="255.5" y="39.7">C37</text>
<text x="265.8" y="39.7">C66</text>
<text x="255.5" y="43.1">10u</text>
<text x="265.8" y="43.1">.1u</text>
<text x="65.2" y="87">U12</text>
<text x="180.9" y="94.2">U13</text>
<text x="13.5" y="108.6">C65</text>
<text x="14.7" y="112">.1u</text>
<text x="28.7" y="108.6">C29</text>
<text x="28.7" y="111.5">22u</text>
<text x="100.5" y="111.5">C44</text>
<text x="113.7" y="111.5">C64</text>
<text x="151" y="111.5">C70</text>
<text x="162.5" y="111.5">C47</text>
<text x="100.5" y="114.9">10u</text>
<text x="113.7" y="114.9">.1u</text>
<text x="151" y="114.9">.1u</text>
<text x="162.5" y="114.9">10u</text>
<text x="226.8" y="114.3">330k</text>
<text x="235.4" y="114.3">R23</text>
<text x="249.8" y="114.3">C46</text>
<text x="249.8" y="117.2">10u</text>
<text x="260.1" y="114.3">C67</text>
<text x="260.1" y="117.8">.1u</text>
</g>
<g font-size="2.6" fill="#004080">
<text x="79" y="21.3">VI</text>
<text x="106.8" y="21.3">VO</text>
<text x="79" y="27.1">Inhibit</text>
<text x="98.2" y="27.1">VO_Adjust</text>
<text x="208.2" y="27.1">Vin</text>
<text x="208.2" y="29.9">Vin_1</text>
<text x="228.6" y="27.1">Vout</text>
<text x="228.6" y="29.9">SNS</text>
<text x="79" y="32.8">GND</text>
<text x="216.5" y="38.8" transform="rotate(-90 216.5 38.8)">NC</text>
<text x="222.3" y="38.8" transform="rotate(-90 222.3 38.8)">GND</text>
<text x="225.2" y="38.8" transform="rotate(-90 225.2 38.8)">heatsink</text>
<text x="53.2" y="98.8">Vin</text>
<text x="53.2" y="101.7">Vin_1</text>
<text x="73.7" y="98.8">Vout</text>
<text x="73.7" y="101.7">SNS</text>
<text x="182.3" y="101.7">IN</text>
<text x="199.3" y="99.8" transform="rotate(-90 199.3 99.8)">SD</text>
<text x="208.4" y="101.7">OUT</text>
<text x="182.3" y="107.4">FB</text>
<text x="206.5" y="104.6">Sense</text>
<text x="61.6" y="110.5" transform="rotate(-90 61.6 110.5)">NC</text>
<text x="67.3" y="110.5" transform="rotate(-90 67.3 110.5)">GND</text>
<text x="70.1" y="110.5" transform="rotate(-90 70.1 110.5)">heatsink</text>
<text x="182.3" y="110.3">Tap</text>
<text x="199.3" y="113.4" transform="rotate(-90 199.3 113.4)">GND</text>
<text x="208.2" y="110.3">Error</text>
</g>
<g font-size="2">
<text x="30.2" y="2.2">5</text>
<text x="84.7" y="2.2">4</text>
<text x="139.2" y="2.2">3</text>
<text x="193.8" y="2.2">2</text>
<text x="248.3" y="2.2">1</text>
<text x=".8" y="29.8">D</text>
<text x="276.3" y="29.8">D</text>
<text x=".8" y="80.1">C</text>
<text x="276.3" y="80.1">C</text>
<text x=".8" y="130.3">B</text>
<text x="276.3" y="130.3">B</text>
<text x=".8" y="180.5">A</text>
<text x="276.3" y="180.5">A</text>
<text x="30.2" y="206">5</text>
<text x="84.7" y="206">4</text>
<text x="139.2" y="206">3</text>
<text x="193.8" y="206">2</text>
<text x="248.3" y="206">1</text>
</g>
</svg>
